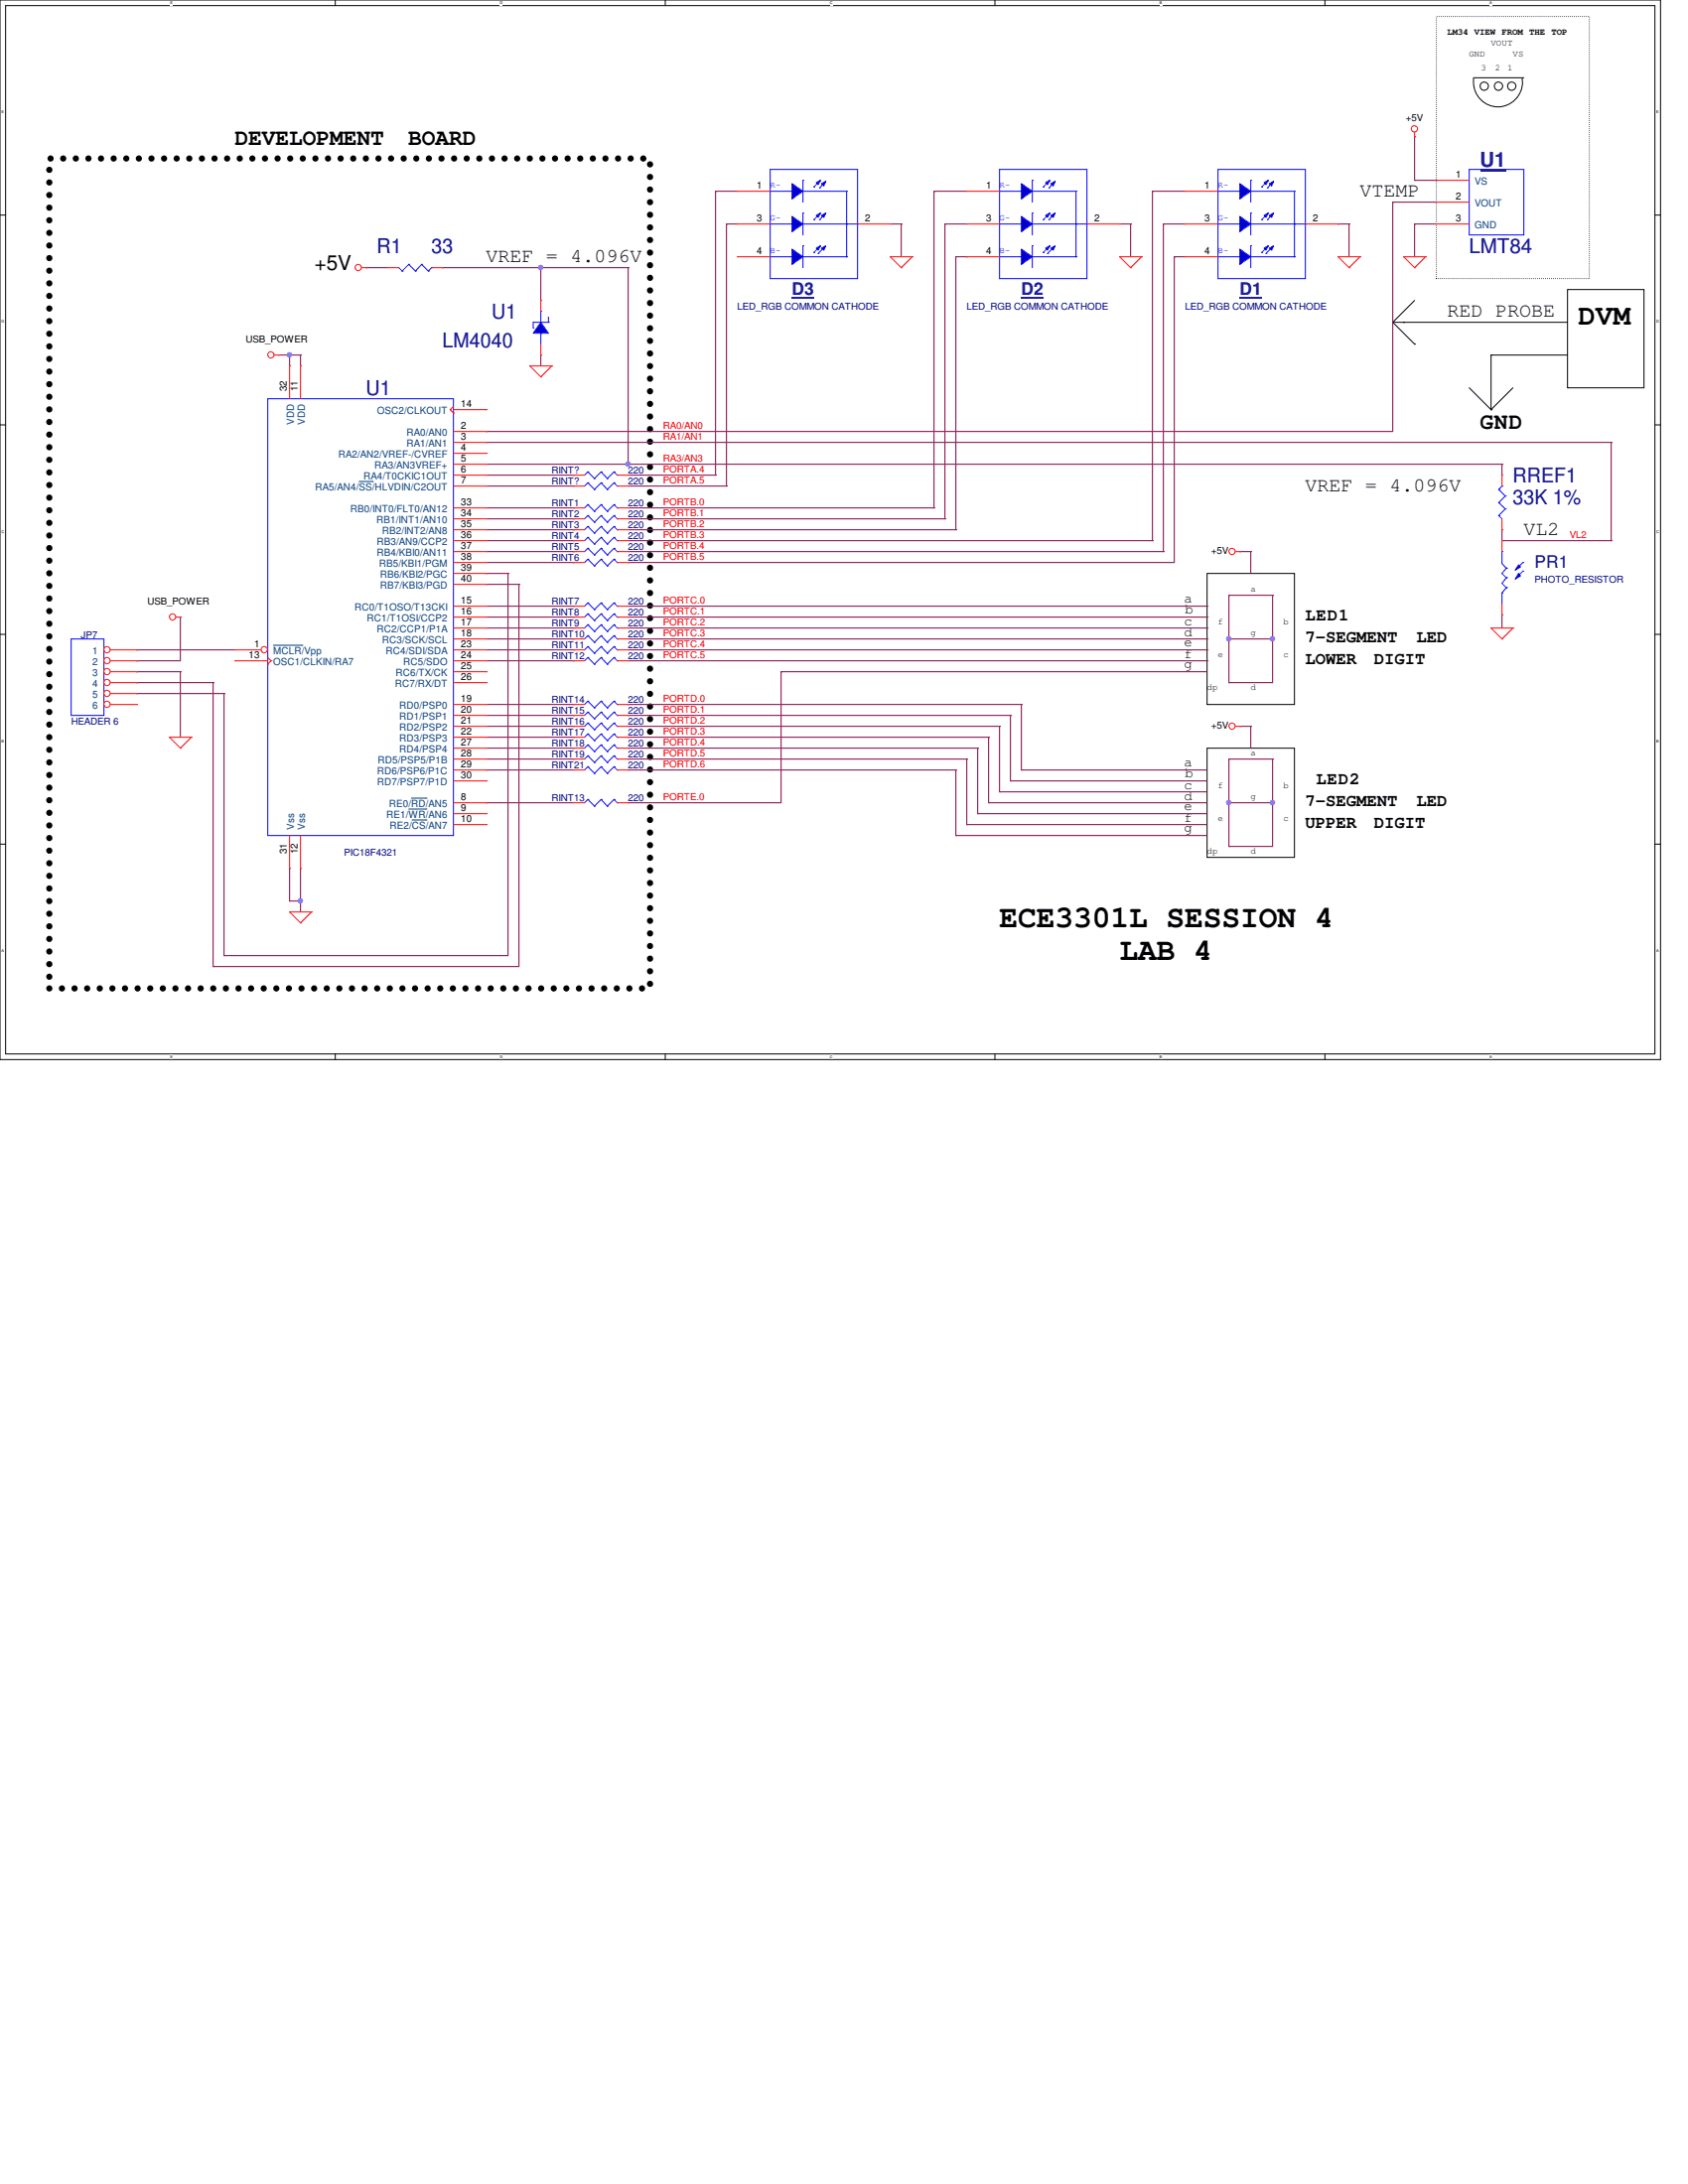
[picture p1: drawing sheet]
<svg xmlns="http://www.w3.org/2000/svg" width="216mm" height="279mm" viewBox="0 0 216 279" stroke-linecap="round" stroke-linejoin="round" font-family="sans-serif">
<path d="M0 0h212.4v135.6h-212.4zM.7 .7h211v134.1h-211z" fill="none" stroke="#000" stroke-width=".13"/>
<g fill="#fff">
<path d="M21.8 .1h.3v.6h-.3z"/>
<path d="M21.8 135h.3v.5h-.3z"/>
</g>
<path d="M42.9 0v.7M42.9 134.8v.8" fill="none" stroke="#000" stroke-width=".13"/>
<g fill="#fff">
<path d="M64 .1h.3v.6h-.3z"/>
<path d="M64 135h.3v.5h-.3z"/>
</g>
<path d="M85.1 0v.7M85.1 134.8v.8" fill="none" stroke="#000" stroke-width=".13"/>
<g fill="#fff">
<path d="M106.2 .1h.3v.6h-.3z"/>
<path d="M106.2 135h.3v.5h-.3z"/>
</g>
<path d="M127.3 0v.7M127.3 134.8v.8" fill="none" stroke="#000" stroke-width=".13"/>
<g fill="#fff">
<path d="M148.3 .1h.3v.6h-.3z"/>
<path d="M148.3 135h.3v.5h-.3z"/>
</g>
<path d="M169.5 0v.7M169.5 134.8v.8" fill="none" stroke="#000" stroke-width=".13"/>
<g fill="#fff">
<path d="M190.5 .1h.3v.6h-.3z"/>
<path d="M190.5 135h.3v.5h-.3z"/>
<path d="M.2 14.1h.3v.5h-.3z"/>
<path d="M211.9 14.1h.3v.5h-.3z"/>
<path d="M.2 40.9h.3v.5h-.3z"/>
<path d="M211.9 40.9h.3v.5h-.3z"/>
</g>
<path d="M0 27.5h.7M211.7 27.5h.7" fill="none" stroke="#000" stroke-width=".13"/>
<g fill="#fff">
<path d="M.2 67.7h.3v.6h-.3z"/>
<path d="M211.9 67.7h.3v.6h-.3z"/>
</g>
<path d="M0 54.4h.7M211.7 54.4h.7" fill="none" stroke="#000" stroke-width=".13"/>
<g fill="#fff">
<path d="M.2 94.5h.3v.6h-.3z"/>
<path d="M211.9 94.5h.3v.6h-.3z"/>
</g>
<path d="M0 81.2h.7M211.7 81.2h.7" fill="none" stroke="#000" stroke-width=".13"/>
<g fill="#fff">
<path d="M.2 121.4h.3v.5h-.3z"/>
<path d="M211.9 121.4h.3v.5h-.3z"/>
</g>
<g fill="none" stroke="#000" stroke-width=".13">
<path d="M188.5 10a3.1 3.1 0 0 0 3.1 3.7 3.1 3.1 0 0 0 3.1-3.7M188.5 9.9h6.3M194.8 9.9h.1M180.9 38.4l-2.8 2.8M200.5 37h9.8v12.6h-9.8zM178.1 41.2h.1M178.1 41.2h22.4M178.1 41.2l2.8 2.8M179.5 41.2h.1M180.9 44h.1M187.9 49.6l2.8 2.8M190.7 45.4h.1"/>
<path d="M190.7 52.4h.1M190.7 45.4h9.8M190.7 45.4v7M193.5 49.6l-2.8 2.8M154.4 73.4h11.2v16.7h-11.2zM154.4 95.7h11.2v14h-11.2zM0 108h.7M211.7 108h.7"/>
<circle cx="189.8" cy="11" r=".54"/>
<circle cx="191.7" cy="11" r=".54"/>
<circle cx="193.4" cy="11" r=".54"/>
</g>
<path d="M183.7 2.1h19.6v33.5h-19.6z" fill="none" stroke="#000" stroke-width=".13" stroke-dasharray="0 .3"/>
<path d="M6.3 20.3h76.8v106.1h-76.8z" fill="none" stroke="#000" stroke-width=".8" stroke-dasharray="0 1.6"/>
<g fill="none" stroke="#800040" stroke-width=".13">
<path d="M180.9 17.5h.1M180.9 17.5v5.6M178.1 25.9h.1M178.1 25.9v29.3h-115.9M178.1 25.9h5.6M180.9 28.7h.1M180.9 23.1h.1M180.9 28.7v4.2M180.9 23.1h2.8M180.9 28.7h2.8M62.2 55.2h.1M62.2 56.6h.1"/>
<path d="M62.2 56.6h143.9M206.1 56.6h.1M206.1 56.6v12.6M80.3 79h74.1M80.3 77.6h74.1M154.4 79h.1M154.4 77.6h.1M157.2 76.2h.1M157.2 76.2h5.6M160 70.6h.1M160 70.6v2.8M192.1 78.7h.1"/>
<path d="M192.1 67.8h.1M192.1 67.8v1.4h14M192.1 78.7v1.6M206.1 69.2h.1M80.3 80.3h74.1M80.3 83.1h74.1M80.3 84.5h74.1M80.3 81.7h74.1M99.9 85.9h.1M99.9 85.9h54.5M154.4 80.3h.1M154.4 83.1h.1"/>
<path d="M154.4 84.5h.1M154.4 81.7h.1M157.2 87.3h.1M157.2 81.7h.1M157.2 81.7h5.6M157.2 81.7v5.6M162.8 81.7h.1M162.8 81.7v5.6h-5.6"/>
</g>
<circle cx="162.7" cy="81.7" r=".29" fill="#f0f"/>
<circle cx="162.7" cy="81.7" r=".29" fill="none" stroke="#f0f" stroke-width=".13"/>
<circle cx="157.2" cy="81.7" r=".29" fill="#f0f"/>
<circle cx="157.2" cy="81.7" r=".29" fill="none" stroke="#f0f" stroke-width=".13"/>
<g fill="none" stroke="#800040" stroke-width=".13">
<path d="M157.2 76.2h.1M157.2 76.2v5.5M162.8 76.2h.1M162.8 76.2v5.5M129.2 99.9h.1M129.2 99.9h25.2M130.6 98.5h.1M130.6 98.5h23.8M157.2 97.1h.1M157.2 97.1h5.6M160 92.9h.1M160 92.9v2.8"/>
<path d="M122.3 106.9h.1M122.3 106.9h32.1M123.7 105.5h.1M123.7 105.5h30.7M125.1 104.1h.1M125.1 104.1h29.3M126.4 102.7h.1M126.4 102.7h28M127.8 101.3h.1M127.8 101.3h26.6M157.2 108.3h.1M157.2 102.7h.1"/>
<path d="M157.2 102.7v5.6M157.2 102.7h5.6M162.8 102.7h.1M162.8 102.7v5.6h-5.6"/>
</g>
<circle cx="162.7" cy="102.7" r=".29" fill="#f0f"/>
<circle cx="162.7" cy="102.7" r=".29" fill="none" stroke="#f0f" stroke-width=".13"/>
<circle cx="157.2" cy="102.7" r=".29" fill="#f0f"/>
<circle cx="157.2" cy="102.7" r=".29" fill="none" stroke="#f0f" stroke-width=".13"/>
<g fill="none" stroke="#800040" stroke-width=".13">
<path d="M35.6 45.4h.1M35.6 45.4h2.8M37 45.4h.1M158.6 70.6h.1M158.6 70.6h1.4M80.3 90.1h.1M80.3 91.5h.1M80.3 92.9h.1M80.3 94.3h.1M80.3 95.7h.1M80.3 97.1h.1M80.3 90.1h50.3"/>
<path d="M80.3 91.5h48.9M80.3 92.9h47.5M80.3 94.3h46.1M80.3 95.7h44.8M80.3 97.1h43.4M122.3 98.5h.1M122.3 98.5v8.4M123.7 97.1h.1M123.7 97.1v8.4M125.1 95.7h.1M125.1 95.7v8.4M126.4 94.3h.1"/>
<path d="M126.4 94.3v8.4M127.8 92.9h.1M127.8 92.9v8.4M129.2 91.5h.1M129.2 91.5v8.4M130.6 90.1h.1M130.6 90.1v8.4M157.2 97.1h.1M157.2 97.1v5.6M158.6 92.9h.1M158.6 92.9h1.4M162.8 97.1h.1"/>
<path d="M162.8 97.1v5.6M37 115.3h.1M37 115.3h1.4M38.4 115.3h.1M38.4 111.1h.1M38.4 111.1v5.6"/>
</g>
<circle cx="38.4" cy="115.2" r=".29" fill="#f0f"/>
<circle cx="38.4" cy="115.2" r=".29" fill="none" stroke="#f0f" stroke-width=".13"/>
<g fill="none" stroke="#800040" stroke-width=".13">
<path d="M37 45.4h.1M37 45.4v1.4M38.4 45.4h.1M38.4 45.4v1.4M23.1 79h.1M23.1 79v5.5h-5.6M62.2 74.8h.1M62.2 73.4h.1M62.2 74.8h4.2M62.2 73.4h2.8M65 73.4h.1M65 73.4v48.9"/>
<path d="M66.4 74.8h.1M66.4 74.8v48.9h-39.1M17.5 84.5h.1M17.5 88.7h.1M17.5 87.3h.1M17.5 83.1h.1M17.5 85.9h.1M17.5 88.7h11.2M17.5 87.3h9.8M17.5 83.1h12.6M17.5 85.9h5.6M23.1 85.9h.1"/>
<path d="M23.1 85.9v8.4M27.3 87.3h.1M27.3 87.3v36.4M28.7 88.7h.1M28.7 88.7v33.6M27.3 123.7h.1"/>
</g>
<circle cx="37" cy="45.4" r=".29" fill="#f0f"/>
<circle cx="37" cy="45.4" r=".29" fill="none" stroke="#f0f" stroke-width=".13"/>
<path d="M46.8 34.2h.1M46.8 34.2h2.8M69.2 34.2h.1M69.2 34.2v4.2M37 111.1h.1M37 111.1v4.2M28.7 122.3h.1M28.7 122.3h36.3" fill="none" stroke="#800040" stroke-width=".13"/>
<circle cx="69.1" cy="34.2" r=".29" fill="#f0f"/>
<circle cx="69.1" cy="34.2" r=".29" fill="none" stroke="#f0f" stroke-width=".13"/>
<g fill="none" stroke="#800040" stroke-width=".13">
<path d="M56.6 34.2h.1M56.6 34.2h23.7M80.3 34.2h.1M80.3 34.2v25.2M119.5 24.5h.1M119.5 24.5v40.5M119.5 24.5h4.2M120.9 28.7h.1M120.9 28.7v37.7M120.9 28.7h2.8M122.3 32.9h.1M122.3 32.9v34.9"/>
<path d="M122.3 32.9h1.4M123.7 32.9h.1M147.4 24.5h.1M147.4 24.5h4.2M147.4 24.5v44.7M148.8 28.7h.1M148.8 28.7h2.8M148.8 28.7v41.9M150.2 32.9h.1M150.2 32.9v39.1h-69.9M150.2 32.9h1.4M62.2 59.4h129.9"/>
<path d="M69.2 45.4h.1M69.2 45.4v1.4M80.3 59.4h.1M192.1 59.4h.1M192.1 59.4v1.4M62.2 77.6h11.2M62.2 79h11.2M62.2 65h11.2M62.2 66.4h11.2M62.2 67.8h11.2M62.2 69.2h11.2M62.2 70.6h11.2"/>
<path d="M62.2 72h11.2M73.4 77.6h.1M73.4 79h.1M73.4 65h.1M73.4 66.4h.1M73.4 67.8h.1M73.4 69.2h.1M73.4 70.6h.1M73.4 72h.1M80.3 72h.1M80.3 65h39.2M80.3 66.4h40.6"/>
<path d="M80.3 67.8h42M80.3 69.2h67.1M80.3 70.6h68.5M119.5 65h.1M120.9 66.4h.1M122.3 67.8h.1M147.4 69.2h.1M148.8 70.6h.1M62.2 90.1h11.2M62.2 91.5h11.2M62.2 92.9h11.2M62.2 94.3h11.2"/>
<path d="M62.2 95.7h11.2M62.2 97.1h11.2M62.2 80.3h11.2M62.2 81.7h11.2M62.2 83.1h11.2M62.2 84.5h11.2M73.4 90.1h.1M73.4 91.5h.1M73.4 92.9h.1M73.4 94.3h.1M73.4 95.7h.1M73.4 97.1h.1"/>
<path d="M73.4 80.3h.1M73.4 81.7h.1M73.4 83.1h.1M73.4 84.5h.1M62.2 102.7h.1M62.2 102.7h11.2"/>
</g>
<circle cx="80.3" cy="59.4" r=".29" fill="#f0f"/>
<circle cx="80.3" cy="59.4" r=".29" fill="none" stroke="#f0f" stroke-width=".13"/>
<g fill="none" stroke="#800040" stroke-width=".13">
<path d="M91.5 24.5h.1M91.5 24.5v36.3M91.5 24.5h2.8M92.9 28.7h.1M92.9 28.7h1.4M92.9 28.7v33.5M113.9 28.7h1.4M115.3 28.7h.1M115.3 28.7v4.2M143.2 28.7h1.4M144.6 28.7h.1M144.6 28.7v4.2"/>
<path d="M171.2 28.7h.1M171.2 28.7h1.4M172.6 28.7h.1M172.6 28.7v4.2M62.2 60.8h11.2M62.2 62.2h11.2M73.4 60.8h.1M73.4 62.2h.1M80.3 60.8h11.2M80.3 62.2h12.6M91.5 60.8h.1M92.9 62.2h.1"/>
<path d="M62.2 98.5h.1M62.2 98.5h11.2M80.3 98.5h.1M80.3 98.5h42M99.9 85.9h.1M99.9 85.9v16.8h-19.6M80.3 102.7h.1"/>
</g>
<g fill="none" stroke="#f00" stroke-width=".13">
<path d="M180.9 17.5h.1M180.9 16.9v.6M46.3 34.2h.5M46.8 34.2h.1M113.9 32.9h.1M113.9 32.9h2.8M113.9 32.9l1.4 1.3M115.3 34.2h.1M116.7 32.9h.1M116.7 32.9l-1.4 1.3M143.2 32.9h.1M143.2 32.9h2.8"/>
<path d="M143.2 32.9l1.4 1.3M144.6 34.2h.1M146 32.9h.1M146 32.9l-1.4 1.3M171.2 32.9h.1M171.2 32.9h2.7M171.2 32.9l1.4 1.3M172.6 34.2h.1M173.9 32.9h.1M173.9 32.9l-1.3 1.3M179.5 32.9h.1M179.5 32.9h2.8"/>
<path d="M179.5 32.9l1.4 1.3M180.9 34.2h.1M182.3 32.9h.1M182.3 32.9l-1.4 1.3M35.1 45.4h.5M35.6 45.4h.1M67.8 46.8h.1M67.8 46.8h2.8M67.8 46.8l1.4 1.4M69.2 48.2h.1M70.6 46.8h.1M70.6 46.8l-1.4 1.4"/>
<path d="M22.5 79h.6M23.1 79h.1M73.4 60.8h.1M73.4 60.8h1.4M79 60.8h1.3M80.3 60.8h.1M158 70.6h.6M158.6 70.6h.1M21.7 94.3h.1M21.7 94.3h2.8M21.7 94.3l1.4 1.4M23.1 95.7h.1"/>
<path d="M24.5 94.3h.1M24.5 94.3l-1.4 1.4M158 92.9h.6M158.6 92.9h.1M190.7 80.3h.1M190.7 80.3h2.8M190.7 80.3l1.4 1.4M192.1 81.7h.1M193.5 80.3h.1M193.5 80.3l-1.4 1.4M37 116.7h.1M37 116.7h2.8"/>
<path d="M37 116.7l1.4 1.4M38.4 118.1h.1M39.8 116.7h.1M39.8 116.7l-1.4 1.4"/>
<circle cx="180.9" cy="16.5" r=".4"/>
<circle cx="45.8" cy="34.2" r=".4"/>
<circle cx="34.6" cy="45.4" r=".4"/>
<circle cx="22.1" cy="78.9" r=".4"/>
<circle cx="157.6" cy="70.5" r=".4"/>
<circle cx="157.6" cy="92.9" r=".4"/>
</g>
<path d="M75.2 60.4h.1M75.2 60.4l-.4 .4M75.2 60.4l.8 .8M76 61.2h.1M76.9 60.4h.1M76.9 60.4l-.9 .8M76.9 60.4l.8 .8M77.7 61.2h.1M78.5 60.4h.1M78.5 60.4l-.8 .8M78.5 60.4l.5 .4M79 60.8h.1" fill="none" stroke="#00f" stroke-width=".13"/>
<path d="M101.3 23.5l1.4 1-1.4 .9z" fill-rule="evenodd" fill="#00f"/>
<path d="M101.3 23.5l1.4 1-1.4 .9z" fill="none" stroke="#00f" stroke-width=".13"/>
<path d="M104.4 23.4l.5-.3-.3 .5z" fill-rule="evenodd" fill="#00f"/>
<path d="M104.1 23.9h.1M104.4 23.4l.5-.3-.3 .5zM104.9 23.1l-.8 .8" fill="none" stroke="#00f" stroke-width=".13"/>
<path d="M105.1 23.5l.5-.3-.2 .6z" fill-rule="evenodd" fill="#00f"/>
<path d="M98.5 24.5h9.8M102.7 23.1h.1M102.7 23.1v2.8M104.1 32.3h.1M104.9 31.5l-.8 .8M105.1 23.5l.5-.3-.2 .6zM108.3 24.5h.1" fill="none" stroke="#00f" stroke-width=".13"/>
<path d="M101.3 27.7l1.4 1-1.4 .9z" fill-rule="evenodd" fill="#00f"/>
<path d="M101.3 27.7l1.4 1-1.4 .9z" fill="none" stroke="#00f" stroke-width=".13"/>
<path d="M101.3 31.9l1.4 1-1.4 .9z" fill-rule="evenodd" fill="#00f"/>
<path d="M98.5 28.7h9.8M98.5 32.9h9.8M101.3 31.9l1.4 1-1.4 .9zM104.6 32.4h.1M104.8 28.1h.1M105.5 31.6l-.9 .8M105.6 27.3l-.8 .8M108.3 28.7h.1M108.3 32.9h.1" fill="none" stroke="#00f" stroke-width=".13"/>
<path d="M104.4 27.6l.5-.3-.3 .5z" fill-rule="evenodd" fill="#00f"/>
<path d="M104.4 27.6l.5-.3-.3 .5z" fill="none" stroke="#00f" stroke-width=".13"/>
<path d="M105.1 27.6l.5-.3-.2 .5z" fill-rule="evenodd" fill="#00f"/>
<path d="M105.1 27.6l.5-.3-.2 .5z" fill="none" stroke="#00f" stroke-width=".13"/>
<path d="M104.4 31.8l.5-.3-.3 .5z" fill-rule="evenodd" fill="#00f"/>
<path d="M104.4 31.8l.5-.3-.3 .5z" fill="none" stroke="#00f" stroke-width=".13"/>
<path d="M105.1 31.8l.5-.3-.2 .5z" fill-rule="evenodd" fill="#00f"/>
<g fill="none" stroke="#00f" stroke-width=".13">
<path d="M98.5 21.7h11.2v13.9h-11.2zM102.7 27.3h.1M102.7 31.5h.1M102.7 27.3v2.8M102.7 31.5v2.7M104.1 28.1h.1M104.8 24h.1M104.9 27.3l-.8 .8M105.1 31.8l.5-.3-.2 .5zM105.6 23.2l-.8 .8M108.3 32.9h.1M108.3 24.5v8.4"/>
<path d="M108.3 28.7h1.4M109.7 28.7h.1M34.2 51h23.8v55.9h-23.8zM75.2 71.5h.1M75.2 67.4h.1M75.2 68.7h.1M75.2 71.5l-.4 .5M75.2 71.5l.8 .9M75.2 67.4l-.4 .4M75.2 67.4l.8 .8M75.2 68.7l-.4 .5M75.2 68.7l.8 .9"/>
<path d="M76 72.4h.1M76 68.2h.1M76 69.6h.1M76.9 71.5h.1M76.9 67.4h.1M76.9 68.7h.1M76.9 71.5l-.9 .9M76.9 71.5l.8 .9M76.9 67.4l-.9 .8M76.9 67.4l.8 .8M76.9 68.7l-.9 .9M76.9 68.7l.8 .9"/>
<path d="M77.7 72.4h.1M77.7 68.2h.1M77.7 69.6h.1M78.5 71.5h.1M78.5 67.4h.1M78.5 68.7h.1M78.5 71.5l-.8 .9M78.5 71.5l.5 .5M78.5 67.4l-.8 .8M78.5 67.4l.5 .4M78.5 68.7l-.8 .9M78.5 68.7l.5 .5"/>
<path d="M79 72h.1M79 67.8h.1M79 69.2h.1M75.2 93.9h.1M75.2 95.3h.1M75.2 92.5h.1M75.2 93.9l-.4 .4M75.2 93.9l.8 .8M75.2 95.3l-.4 .4M75.2 95.3l.8 .8M75.2 92.5l-.4 .4M75.2 92.5l.8 .8"/>
<path d="M76 94.7h.1M76 96.1h.1M76 93.3h.1M76.9 93.9h.1M76.9 95.3h.1M76.9 92.5h.1M76.9 93.9l-.9 .8M76.9 93.9l.8 .8M76.9 95.3l-.9 .8M76.9 95.3l.8 .8M76.9 92.5l-.9 .8M76.9 92.5l.8 .8"/>
<path d="M77.7 94.7h.1M77.7 96.1h.1M77.7 93.3h.1M78.5 93.9h.1M78.5 95.3h.1M78.5 92.5h.1M78.5 93.9l-.8 .8M78.5 93.9l.5 .4M78.5 95.3l-.8 .8M78.5 95.3l.5 .4M78.5 92.5l-.8 .8M78.5 92.5l.5 .4"/>
<path d="M79 94.3h.1M79 95.7h.1M79 92.9h.1M75.2 102.3h.1M75.2 102.3l-.4 .4M75.2 102.3l.8 .8M76 103.1h.1M76.9 102.3h.1M76.9 102.3l-.9 .8M76.9 102.3l.8 .8M77.7 103.1h.1M78.5 102.3h.1"/>
<path d="M78.5 102.3l-.8 .8M78.5 102.3l.5 .4M79 102.7h.1"/>
</g>
<path d="M101.3 38.1h2.8" fill="none" stroke="#000080" stroke-width=".21"/>
<g fill="none" stroke="#f00" stroke-width=".13">
<path d="M94.3 24.5h.1M94.3 28.7h.1M94.3 32.9h.1M94.3 24.5h4.2M94.3 28.7h4.2M94.3 32.9h4.2M109.7 28.7h4.2M113.9 28.7h.1M73.4 72h.1M73.4 67.8h.1M73.4 69.2h.1M73.4 72h1.4"/>
<path d="M73.4 67.8h1.4M73.4 69.2h1.4M79 72h1.3M79 67.8h1.3M79 69.2h1.3M80.3 72h.1M80.3 67.8h.1M80.3 69.2h.1M73.4 94.3h.1M73.4 95.7h.1M73.4 92.9h.1M73.4 94.3h1.4"/>
<path d="M73.4 95.7h1.4M73.4 92.9h1.4M79 94.3h1.3M79 95.7h1.3M79 92.9h1.3M80.3 94.3h.1M80.3 95.7h.1M80.3 92.9h.1M73.4 102.7h.1M73.4 102.7h1.4M79 102.7h1.3M80.3 102.7h.1"/>
</g>
<circle cx="33.8" cy="83.1" r=".4" fill="#fff"/>
<g fill="none" stroke="#f00" stroke-width=".13">
<path d="M37 46.8h.1M37 46.8v4.2M38.4 46.8h.1M38.4 46.8v4.2M57.6 52.4h.1M57.6 52.4l.4 .4M58 52.8h.1M58 55.2h4.2M58 56.6h4.2M58 58h4.2M58 59.4h4.2M58 52l-.4 .4"/>
<path d="M58 52.4h4.2M62.2 55.2h.1M62.2 56.6h.1M62.2 58h.1M62.2 59.4h.1M62.2 52.4h.1M58 60.8h4.2M58 62.2h4.2M58 65h4.2M58 66.4h4.2M58 67.8h4.2M58 69.2h4.2"/>
<path d="M58 70.6h4.2M58 72h4.2M58 73.4h4.2M58 74.8h4.2M58 79h4.2M58 77.6h4.2M62.2 60.8h.1M62.2 62.2h.1M62.2 65h.1M62.2 66.4h.1M62.2 67.8h.1M62.2 69.2h.1"/>
<path d="M62.2 70.6h.1M62.2 72h.1M62.2 73.4h.1M62.2 74.8h.1M62.2 79h.1M62.2 77.6h.1M73.4 70.6h.1M73.4 70.6h1.4M79 70.6h1.3M80.3 70.6h.1M30.1 83.1h.1M30.1 84.5h.1"/>
<path d="M30.1 83.1h3.3M30.1 84.5h4.1M34.2 85h.1M34.2 84.1l.5 .4M34.7 84.5h.1M34.7 84.5l-.5 .5M58 83.1h4.2M58 84.5h4.2M58 90.1h4.2M58 91.5h4.2M58 92.9h4.2M58 94.3h4.2"/>
<path d="M58 95.7h4.2M58 97.1h4.2M58 98.5h4.2M58 99.9h4.2M58 87.3h4.2M58 85.9h4.2M58 81.7h4.2M58 80.3h4.2M62.2 90.1h.1M62.2 91.5h.1M62.2 92.9h.1M62.2 94.3h.1"/>
<path d="M62.2 95.7h.1M62.2 97.1h.1M62.2 98.5h.1M62.2 99.9h.1M62.2 87.3h.1M62.2 85.9h.1M62.2 84.5h.1M62.2 83.1h.1M62.2 81.7h.1M62.2 80.3h.1M37 111.1h.1M37 106.9v4.2"/>
<path d="M38.4 111.1h.1M38.4 106.9v4.2M58 102.7h4.2M58 104.1h4.2M58 105.5h4.2M62.2 102.7h.1M62.2 104.1h.1M62.2 105.5h.1"/>
<circle cx="33.8" cy="83.1" r=".4"/>
</g>
<path d="M45.9 61.6h1.7M47.6 61.6h.1M35 82.6h3.6M38.6 82.6h.1M52.3 103.5h2.2M52.6 102.1h1.9M52.7 104.9h1.8M54.5 102.1h.1M54.5 103.5h.1M54.5 104.9h.1" fill="none" stroke="#004080" stroke-width=".13"/>
<path d="M75.2 70.1h.1M75.2 70.1l-.4 .5M75.2 70.1l.8 .9M76 71h.1M76.9 70.1h.1M76.9 70.1l-.9 .9M76.9 70.1l.8 .9M77.7 71h.1M78.5 70.1h.1M78.5 70.1l-.8 .9M78.5 70.1l.5 .5M79 70.6h.1" fill="none" stroke="#00f" stroke-width=".13"/>
<path d="M158.6 23.5l1.4 1-1.4 .9z" fill-rule="evenodd" fill="#00f"/>
<path d="M158.6 23.5l1.4 1-1.4 .9z" fill="none" stroke="#00f" stroke-width=".13"/>
<path d="M161.7 23.4l.5-.3-.3 .5z" fill-rule="evenodd" fill="#00f"/>
<path d="M161.4 23.9h.1M161.7 23.4l.5-.3-.3 .5zM162.2 23.1l-.8 .8" fill="none" stroke="#00f" stroke-width=".13"/>
<path d="M162.3 23.5l.6-.3-.3 .6z" fill-rule="evenodd" fill="#00f"/>
<path d="M155.8 24.5h9.8M160 23.1h.1M160 23.1v2.8M161.4 32.3h.1M162.2 31.5l-.8 .8M162.3 23.5l.6-.3-.3 .6zM165.6 24.5h.1" fill="none" stroke="#00f" stroke-width=".13"/>
<path d="M158.6 27.7l1.4 1-1.4 .9z" fill-rule="evenodd" fill="#00f"/>
<path d="M158.6 27.7l1.4 1-1.4 .9z" fill="none" stroke="#00f" stroke-width=".13"/>
<path d="M158.6 31.9l1.4 1-1.4 .9z" fill-rule="evenodd" fill="#00f"/>
<path d="M155.8 28.7h9.8M155.8 32.9h9.8M158.6 31.9l1.4 1-1.4 .9zM161.9 32.4h.1M162.1 28.1h.1M162.8 31.6l-.9 .8M162.9 27.3l-.8 .8M165.6 28.7h.1M165.6 32.9h.1" fill="none" stroke="#00f" stroke-width=".13"/>
<path d="M161.7 27.6l.5-.3-.3 .5z" fill-rule="evenodd" fill="#00f"/>
<path d="M161.7 27.6l.5-.3-.3 .5z" fill="none" stroke="#00f" stroke-width=".13"/>
<path d="M162.3 27.6l.6-.3-.3 .5z" fill-rule="evenodd" fill="#00f"/>
<path d="M162.3 27.6l.6-.3-.3 .5z" fill="none" stroke="#00f" stroke-width=".13"/>
<path d="M161.7 31.8l.5-.3-.3 .5z" fill-rule="evenodd" fill="#00f"/>
<path d="M161.7 31.8l.5-.3-.3 .5z" fill="none" stroke="#00f" stroke-width=".13"/>
<path d="M162.3 31.8l.6-.3-.3 .5z" fill-rule="evenodd" fill="#00f"/>
<g fill="none" stroke="#00f" stroke-width=".13">
<path d="M69.2 39.8h.1M69.2 39.8v1.4M155.8 21.7h11.2v13.9h-11.2zM160 27.3h.1M160 31.5h.1M160 27.3v2.8M160 31.5v2.7M161.4 28.1h.1M162.1 24h.1M162.2 27.3l-.8 .8M162.3 31.8l.6-.3-.3 .5zM162.9 23.2l-.8 .8"/>
<path d="M165.6 32.9h.1M165.6 24.5v8.4M165.6 28.7h1.4M167 28.7h.1M68.2 41.2h.1M68.2 42h.1M68.2 41.2h1.9M68.2 41.2v.8M69.2 42.6h.1M69.2 42.6v1.4M70.1 41.2h.1M70.1 40.6v.6"/>
<path d="M75.2 64.6h.1M75.2 79.9h.1M75.2 66h.1M75.2 64.6l-.4 .4M75.2 64.6l.8 .8M75.2 79.9l-.4 .4M75.2 79.9l.8 .9M75.2 66l-.4 .4M75.2 66l.8 .8M76 65.4h.1M76 66.8h.1M76.9 64.6h.1"/>
<path d="M76.9 79.9h.1M76.9 66h.1M76.9 64.6l-.9 .8M76.9 64.6l.8 .8M76.9 79.9l-.9 .9M76.9 79.9l.8 .9M76.9 66l-.9 .8M76.9 66l.8 .8M77.7 65.4h.1M77.7 66.8h.1M78.5 64.6h.1M78.5 79.9h.1"/>
<path d="M78.5 66h.1M78.5 64.6l-.8 .8M78.5 64.6l.5 .4M78.5 79.9l-.8 .9M78.5 79.9l.5 .4M78.5 66l-.8 .8M78.5 66l.5 .4M79 65h.1M79 66.4h.1M75.2 84.1h.1M75.2 98.1h.1M75.2 81.3h.1"/>
<path d="M75.2 89.7h.1M75.2 84.1l-.4 .4M75.2 84.1l.8 .9M75.2 98.1l-.4 .4M75.2 98.1l.8 .8M75.2 81.3l-.4 .4M75.2 81.3l.8 .9M75.2 89.7l-.4 .4M75.2 89.7l.8 .9M76 85h.1M76 80.8h.1M76 98.9h.1"/>
<path d="M76 82.2h.1M76 90.6h.1M76.9 84.1h.1M76.9 98.1h.1M76.9 81.3h.1M76.9 89.7h.1M76.9 84.1l-.9 .9M76.9 84.1l.8 .9M76.9 98.1l-.9 .8M76.9 98.1l.8 .8M76.9 81.3l-.9 .9M76.9 81.3l.8 .9"/>
<path d="M76.9 89.7l-.9 .9M76.9 89.7l.8 .9M77.7 85h.1M77.7 80.8h.1M77.7 98.9h.1M77.7 82.2h.1M77.7 90.6h.1M78.5 84.1h.1M78.5 98.1h.1M78.5 81.3h.1M78.5 89.7h.1M78.5 84.1l-.8 .9"/>
<path d="M78.5 84.1l.5 .4M78.5 98.1l-.8 .8M78.5 98.1l.5 .4M78.5 81.3l-.8 .9M78.5 81.3l.5 .4M78.5 89.7l-.8 .9M78.5 89.7l.5 .4M79 84.5h.1M79 80.3h.1M79 98.5h.1M79 81.7h.1M79 90.1h.1"/>
</g>
<path d="M158.6 38.1h2.8" fill="none" stroke="#000080" stroke-width=".21"/>
<g fill="none" stroke="#f00" stroke-width=".13">
<path d="M151.6 24.5h.1M151.6 28.7h.1M151.6 32.9h.1M151.6 24.5h4.2M151.6 28.7h4.2M151.6 32.9h4.2M167 28.7h4.2M171.2 28.7h.1M73.4 65h.1M73.4 66.4h.1M73.4 65h1.4M73.4 66.4h1.4"/>
<path d="M79 65h1.3M79 66.4h1.3M80.3 65h.1M80.3 66.4h.1M73.4 84.5h.1M73.4 80.3h.1M73.4 98.5h.1M73.4 81.7h.1M73.4 90.1h.1M73.4 84.5h1.4M73.4 80.3h1.4M73.4 98.5h1.4"/>
<path d="M73.4 81.7h1.4M73.4 90.1h1.4M79 84.5h1.3M79 80.3h1.3M79 98.5h1.3M79 81.7h1.3M79 90.1h1.3M80.3 84.5h.1M80.3 80.3h.1M80.3 98.5h.1M80.3 81.7h.1M80.3 90.1h.1"/>
</g>
<path d="M69.2 41.2l.9 1.4h-1.9z" fill-rule="evenodd" fill="#00f"/>
<g fill="none" stroke="#00f" stroke-width=".13">
<path d="M69.2 41.2l.9 1.4h-1.9zM75.2 61.8h.1M75.2 77.1h.1M75.2 61.8l-.4 .4M75.2 61.8l.8 .8M75.2 77.1l-.4 .5M75.2 77.1l.8 .9M76 62.6h.1M76 78h.1M76.9 61.8h.1M76.9 77.1h.1M76.9 61.8l-.9 .8"/>
<path d="M76.9 61.8l.8 .8M76.9 77.1l-.9 .9M76.9 77.1l.8 .9M77.7 62.6h.1M77.7 78h.1M78.5 61.8h.1M78.5 77.1h.1M78.5 61.8l-.8 .8M78.5 61.8l.5 .4M78.5 77.1l-.8 .9M78.5 77.1l.5 .5M79 62.2h.1"/>
<path d="M79 77.6h.1M192.1 75.9h.1M192.1 75.9v1.4M194.8 73.1h.1M194.8 72h.1M194.8 73.1l-.9 .8M194.8 72l-.9 .8M75.2 82.7h.1M75.2 91.1h.1M75.2 82.7l-.4 .4M75.2 82.7l.8 .9M75.2 91.1l-.4 .4"/>
<path d="M75.2 91.1l.8 .8M76 83.6h.1M76 91.9h.1M76.9 82.7h.1M76.9 91.1h.1M76.9 82.7l-.9 .9M76.9 82.7l.8 .9M76.9 91.1l-.9 .8M76.9 91.1l.8 .8M77.7 83.6h.1M77.7 91.9h.1M78.5 82.7h.1"/>
<path d="M78.5 91.1h.1M78.5 82.7l-.8 .9M78.5 82.7l.5 .4M78.5 91.1l-.8 .8M78.5 91.1l.5 .4M79 83.1h.1M79 91.5h.1"/>
</g>
<g fill="none" stroke="#f00" stroke-width=".13">
<path d="M69.2 38.4h.1M69.2 38.4v1.4M69.2 45.4h.1M69.2 44v1.4M73.4 62.2h.1M73.4 77.6h.1M73.4 62.2h1.4M73.4 77.6h1.4M79 62.2h1.3M79 77.6h1.3M80.3 62.2h.1M80.3 77.6h.1"/>
<path d="M73.4 83.1h.1M73.4 91.5h.1M73.4 83.1h1.4M73.4 91.5h1.4M79 83.1h1.3M79 91.5h1.3M80.3 83.1h.1M80.3 91.5h.1"/>
</g>
<path d="M194.2 72.3l.3 .2-.7 .4z" fill="#00f"/>
<path d="M194.2 72.3l.3 .2-.7 .4z" fill="none" stroke="#00f" stroke-width=".13"/>
<path d="M194.2 73.4l.3 .3-.7 .4z" fill="#00f"/>
<g fill="none" stroke="#00f" stroke-width=".13">
<path d="M51 34.2l.4 .5M51.4 34.7h.1M52.3 33.8h.1M52.3 33.8l-.9 .9M52.3 33.8l.8 .9M53.1 34.7h.1M53.9 33.8h.1M53.9 33.8l-.8 .9M53.9 33.8l.9 .9M54.8 34.7h.1M55.2 34.2h.1M55.2 34.2l-.4 .5"/>
<path d="M187.9 21.7h7v8.4h-7zM75.2 78.5h.1M75.2 78.5l-.4 .5M75.2 78.5l.8 .9M76 79.4h.1M76.9 78.5h.1M76.9 78.5l-.9 .9M76.9 78.5l.8 .9M77.7 79.4h.1M78.5 78.5h.1M78.5 78.5l-.8 .9M78.5 78.5l.5 .5"/>
<path d="M79 79h.1M191.7 66h.1M191.7 64.3h.1M191.7 62.6h.1M191.7 66l.4 .4M191.7 64.3l.8 .8M191.7 62.6l.8 .9M192.1 70.6h.1M192.1 62.2h.1M192.1 70.6v1.5l.6 .6M192.1 62.2l-.4 .4M192.5 65.1h.1"/>
<path d="M192.5 63.5h.1M192.5 65.1l-.8 .9M192.5 63.5l-.8 .8M192.7 75.2h.1M192.7 73.9h.1M192.7 72.7h.1M192.7 75.2l-.6 .7M192.7 73.9l-.6 .7 .6 .6M192.7 72.7l-.6 .7 .6 .5M194.2 73.4l.3 .3-.7 .4zM9.1 81.7h4.2v9.8h-4.2zM75.2 96.7h.1"/>
<path d="M75.2 96.7l-.4 .4M75.2 96.7l.8 .8M76 97.5h.1M76.9 96.7h.1M76.9 96.7l-.9 .8M76.9 96.7l.8 .8M77.7 97.5h.1M78.5 96.7h.1M78.5 96.7l-.8 .8M78.5 96.7l.5 .4M79 97.1h.1"/>
</g>
<g fill="none" stroke="#f00" stroke-width=".13">
<path d="M49.6 34.2h.1M49.6 34.2h1.4M55.2 34.2h1.4M56.6 34.2h.1M183.7 23.1h.1M183.7 25.9h.1M183.7 28.7h.1M183.7 23.1h4.2M183.7 25.9h4.2M183.7 28.7h4.2M73.4 79h.1M73.4 79h1.4"/>
<path d="M79 79h1.3M80.3 79h.1M192.1 69.2h.1M192.1 78.7h.1M192.1 67.8h.1M192.1 60.8h.1M192.1 60.8v1.4M192.1 66.4v1.4M192.1 69.2v1.4M192.1 77.3v1.4M73.4 97.1h.1M73.4 97.1h1.4"/>
<path d="M79 97.1h1.3M80.3 97.1h.1"/>
</g>
<path d="M189.3 21.7h3.3" fill="none" stroke="#000080" stroke-width=".3"/>
<circle cx="13.7" cy="83.1" r=".4" fill="#fff"/>
<g fill="none" stroke="#f00" stroke-width=".13">
<path d="M14.1 83.1h3.4M17.5 83.1h.1"/>
<circle cx="13.7" cy="83.1" r=".4"/>
</g>
<circle cx="13.7" cy="84.5" r=".4" fill="#fff"/>
<g fill="none" stroke="#f00" stroke-width=".13">
<path d="M14.1 84.5h3.4M17.5 84.5h.1"/>
<circle cx="13.7" cy="84.5" r=".4"/>
</g>
<circle cx="13.7" cy="85.9" r=".4" fill="#fff"/>
<g fill="none" stroke="#f00" stroke-width=".13">
<path d="M14.1 85.9h3.4M17.5 85.9h.1"/>
<circle cx="13.7" cy="85.9" r=".4"/>
</g>
<circle cx="13.7" cy="87.3" r=".4" fill="#fff"/>
<g fill="none" stroke="#f00" stroke-width=".13">
<path d="M14.1 87.3h3.4M17.5 87.3h.1"/>
<circle cx="13.7" cy="87.3" r=".4"/>
</g>
<circle cx="13.7" cy="88.7" r=".4" fill="#fff"/>
<g fill="none" stroke="#f00" stroke-width=".13">
<path d="M14.1 88.7h3.4M17.5 88.7h.1"/>
<circle cx="13.7" cy="88.7" r=".4"/>
</g>
<circle cx="13.7" cy="90.1" r=".4" fill="#fff"/>
<g fill="none" stroke="#f00" stroke-width=".13">
<path d="M14.1 90.1h3.4M17.5 90.1h.1"/>
<circle cx="13.7" cy="90.1" r=".4"/>
</g>
<path d="M130.6 23.5l1.4 1-1.4 .9z" fill-rule="evenodd" fill="#00f"/>
<path d="M130.6 23.5l1.4 1-1.4 .9z" fill="none" stroke="#00f" stroke-width=".13"/>
<path d="M133.7 23.4l.6-.3-.3 .5z" fill-rule="evenodd" fill="#00f"/>
<path d="M133.4 23.9h.1M133.7 23.4l.6-.3-.3 .5zM134.3 23.1l-.9 .8" fill="none" stroke="#00f" stroke-width=".13"/>
<path d="M134.4 23.5l.6-.3-.3 .6z" fill-rule="evenodd" fill="#00f"/>
<path d="M127.8 24.5h9.8M132 23.1h.1M132 23.1v2.8M133.4 32.3h.1M134.3 31.5l-.9 .8M134.4 23.5l.6-.3-.3 .6zM137.6 24.5h.1" fill="none" stroke="#00f" stroke-width=".13"/>
<path d="M130.6 27.7l1.4 1-1.4 .9z" fill-rule="evenodd" fill="#00f"/>
<path d="M130.6 27.7l1.4 1-1.4 .9z" fill="none" stroke="#00f" stroke-width=".13"/>
<path d="M130.6 31.9l1.4 1-1.4 .9z" fill-rule="evenodd" fill="#00f"/>
<path d="M127.8 28.7h9.8M127.8 32.9h9.8M130.6 31.9l1.4 1-1.4 .9zM134 32.4h.1M134.2 28.1h.1M134.8 31.6l-.8 .8M135 27.3l-.8 .8M137.6 28.7h.1M137.6 32.9h.1" fill="none" stroke="#00f" stroke-width=".13"/>
<path d="M133.7 27.6l.6-.3-.3 .5z" fill-rule="evenodd" fill="#00f"/>
<path d="M133.7 27.6l.6-.3-.3 .5z" fill="none" stroke="#00f" stroke-width=".13"/>
<path d="M134.4 27.6l.6-.3-.3 .5z" fill-rule="evenodd" fill="#00f"/>
<path d="M134.4 27.6l.6-.3-.3 .5z" fill="none" stroke="#00f" stroke-width=".13"/>
<path d="M133.7 31.8l.6-.3-.3 .5z" fill-rule="evenodd" fill="#00f"/>
<path d="M133.7 31.8l.6-.3-.3 .5z" fill="none" stroke="#00f" stroke-width=".13"/>
<path d="M134.4 31.8l.6-.3-.3 .5z" fill-rule="evenodd" fill="#00f"/>
<g fill="none" stroke="#00f" stroke-width=".13">
<path d="M127.8 21.7h11.2v13.9h-11.2zM132 27.3h.1M132 31.5h.1M132 27.3v2.8M132 31.5v2.7M133.4 28.1h.1M134.2 24h.1M134.3 27.3l-.9 .8M134.4 31.8l.6-.3-.3 .5zM135 23.2l-.8 .8M137.6 32.9h.1M137.6 24.5v8.4"/>
<path d="M137.6 28.7h1.4M139 28.7h.1"/>
</g>
<path d="M130.6 38.1h2.9" fill="none" stroke="#000080" stroke-width=".21"/>
<path d="M123.7 24.5h.1M123.7 28.7h.1M123.7 32.9h.1M123.7 24.5h4.1M123.7 28.7h4.1M123.7 32.9h4.1M139 28.7h4.2M143.2 28.7h.1" fill="none" stroke="#f00" stroke-width=".13"/>
<circle cx="162.7" cy="81.7" r=".29" fill="#f0f"/>
<circle cx="162.7" cy="81.7" r=".29" fill="none" stroke="#f0f" stroke-width=".13"/>
<circle cx="157.2" cy="81.7" r=".29" fill="#f0f"/>
<circle cx="157.2" cy="81.7" r=".29" fill="none" stroke="#f0f" stroke-width=".13"/>
<circle cx="162.7" cy="102.7" r=".29" fill="#f0f"/>
<circle cx="162.7" cy="102.7" r=".29" fill="none" stroke="#f0f" stroke-width=".13"/>
<circle cx="157.2" cy="102.7" r=".29" fill="#f0f"/>
<circle cx="157.2" cy="102.7" r=".29" fill="none" stroke="#f0f" stroke-width=".13"/>
<circle cx="38.4" cy="115.2" r=".29" fill="#f0f"/>
<circle cx="38.4" cy="115.2" r=".29" fill="none" stroke="#f0f" stroke-width=".13"/>
<circle cx="37" cy="45.4" r=".29" fill="#f0f"/>
<circle cx="37" cy="45.4" r=".29" fill="none" stroke="#f0f" stroke-width=".13"/>
<circle cx="69.1" cy="34.2" r=".29" fill="#f0f"/>
<circle cx="69.1" cy="34.2" r=".29" fill="none" stroke="#f0f" stroke-width=".13"/>
<circle cx="80.3" cy="59.4" r=".29" fill="#f0f"/>
<circle cx="80.3" cy="59.4" r=".29" fill="none" stroke="#f0f" stroke-width=".13"/>
<g font-size="4">
<text x="127.8" y="118.6">ECE3301L SESSION 4</text>
<text x="143.2" y="122.8">LAB 4</text>
</g>
<text font-size="3.7" x="201.9" y="41.5">DVM</text>
<g font-size="2.9">
<text x="30.1" y="18.5">DEVELOPMENT</text>
<text x="52.2" y="18.5">BOARD</text>
<text x="189.3" y="54.8">GND</text>
</g>
<g font-size="2.6" fill="#000080">
<text x="189.3" y="21.3">U1</text>
<text x="48.2" y="32.4">R1</text>
<text x="55.2" y="32.4">33</text>
<text x="187.9" y="32.4">LMT84</text>
<text x="62.9" y="40.8">U1</text>
<text x="56.6" y="44.5">LM4040</text>
<text x="46.8" y="50.6">U1</text>
<text x="193.5" y="61.8">RREF1</text>
<text x="193.5" y="64.6">33K 1%</text>
</g>
<text font-size="2.6" x="40.3" y="34.5">+5V</text>
<g font-size="2.5">
<text x="173.9" y="25.1">VTEMP</text>
<text x="62.2" y="33.5">VREF = 4.096V</text>
<text x="185.1" y="40.5">RED PROBE</text>
<text x="167" y="62.9">VREF = 4.096V</text>
<text x="194.9" y="68.5">VL2</text>
</g>
<g font-size="2.2" fill="#000080">
<text x="101.3" y="37.7">D3</text>
<text x="130.6" y="37.7">D2</text>
<text x="158.6" y="37.7">D1</text>
<text x="196.3" y="72.6">PR1</text>
</g>
<g font-size="2.2">
<text x="167" y="82.2">7-SEGMENT</text>
<text x="167" y="79.4">LED1</text>
<text x="181.2" y="82.2">LED</text>
<text x="167" y="85">LOWER</text>
<text x="175.8" y="85">DIGIT</text>
<text x="168.4" y="100.3">LED2</text>
<text x="167" y="103.1">7-SEGMENT</text>
<text x="167" y="105.9">UPPER</text>
<text x="175.8" y="105.9">DIGIT</text>
<text x="181.2" y="103.1">LED</text>
</g>
<g font-size="1.8">
<text x="151.5" y="77.1">a</text>
<text x="151.5" y="81.4">d</text>
<text x="151.5" y="80.1">c</text>
<text x="151.5" y="82.7">e</text>
<text x="151.6" y="78.5">b</text>
<text x="151.5" y="85.5">g</text>
<text x="151.5" y="84.2">f</text>
<text x="151.5" y="101">c</text>
<text x="151.5" y="98.1">a</text>
<text x="151.6" y="99.5">b</text>
<text x="151.5" y="102.4">d</text>
<text x="151.5" y="106.5">g</text>
<text x="151.5" y="105.2">f</text>
<text x="151.5" y="103.7">e</text>
</g>
<g font-size="1.3">
<text x="186.2" y="22.7">1</text>
<text x="96.8" y="24.1">1</text>
<text x="96.8" y="28.3">3</text>
<text x="110.7" y="28.3">2</text>
<text x="126.2" y="24.1">1</text>
<text x="126.2" y="28.3">3</text>
<text x="140" y="28.3">2</text>
<text x="154.1" y="24.1">1</text>
<text x="154.1" y="28.3">3</text>
<text x="167.9" y="28.3">2</text>
<text x="186.2" y="25.5">2</text>
<text x="186.2" y="28.3">3</text>
<text x="96.8" y="32.5">4</text>
<text x="126.2" y="32.5">4</text>
<text x="154.1" y="32.5">4</text>
<text x="36.7" y="50" transform="rotate(-90 36.7 50)">32</text>
<text x="38.1" y="50" transform="rotate(-90 38.1 50)">11</text>
<text x="59" y="52.1">14</text>
<text x="59" y="54.9">2</text>
<text x="59" y="56.3">3</text>
<text x="59" y="57.7">4</text>
<text x="59" y="59.1">5</text>
<text x="59" y="60.5">6</text>
<text x="59" y="61.8">7</text>
<text x="59" y="64.6">33</text>
<text x="59" y="66">34</text>
<text x="59" y="67.4">35</text>
<text x="59" y="68.8">36</text>
<text x="59" y="70.2">37</text>
<text x="59" y="71.6">38</text>
<text x="59" y="73">39</text>
<text x="59" y="74.4">40</text>
<text x="59" y="77.2">15</text>
<text x="32.6" y="82.8">1</text>
<text x="59" y="82.8">23</text>
<text x="59" y="81.4">18</text>
<text x="59" y="80">17</text>
<text x="59" y="78.6">16</text>
<text x="31.8" y="84.2">13</text>
<text x="59" y="89.8">19</text>
<text x="59" y="87">26</text>
<text x="59" y="85.6">25</text>
<text x="59" y="84.2">24</text>
<text x="59" y="91.2">20</text>
<text x="59" y="92.6">21</text>
<text x="59" y="94">22</text>
<text x="59" y="95.4">27</text>
<text x="59" y="96.8">28</text>
<text x="59" y="98.2">29</text>
<text x="59" y="99.6">30</text>
<text x="59" y="102.4">8</text>
<text x="59" y="103.8">9</text>
<text x="59" y="105.2">10</text>
<text x="36.7" y="109.2" transform="rotate(-90 36.7 109.2)">31</text>
<text x="38.1" y="109.2" transform="rotate(-90 38.1 109.2)">12</text>
</g>
<g font-size="1.3" fill="#004080">
<text x="188.6" y="23.7">VS</text>
<text x="188.6" y="26.5">VOUT</text>
<text x="188.6" y="29.3">GND</text>
<text x="48.3" y="53">OSC2/CLKOUT</text>
<text x="37.6" y="54.4" transform="rotate(-90 37.6 54.4)">VDD</text>
<text x="39" y="54.4" transform="rotate(-90 39 54.4)">VDD</text>
<text x="43.3" y="58.6">RA2/AN2/VREF-/CVREF</text>
<text x="47.9" y="60">RA3/AN3VREF+</text>
<text x="52" y="55.8">RA0/AN0</text>
<text x="52" y="57.2">RA1/AN1</text>
<text x="40.3" y="62.8">RA5/AN4/SS/HLVDIN/C2OUT</text>
<text x="44.8" y="65.6">RB0/INT0/FLT0/AN12</text>
<text x="46.5" y="61.4">RA4/T0CKIC1OUT</text>
<text x="48.2" y="67">RB1/INT1/AN10</text>
<text x="48.2" y="69.8">RB3/AN9/CCP2</text>
<text x="48.2" y="71.2">RB4/KBI0/AN11</text>
<text x="48.9" y="68.4">RB2/INT2/AN8</text>
<text x="48.5" y="72.6">RB5/KBI1/PGM</text>
<text x="48.6" y="74">RB6/KBI2/PGC</text>
<text x="48.6" y="75.4">RB7/KBI3/PGD</text>
<text x="11.9" y="83.7">1</text>
<text x="35" y="83.7">MCLR/Vpp</text>
<text x="45.4" y="78.1">RC0/T1OSO/T13CKI</text>
<text x="46.9" y="79.5">RC1/T1OSI/CCP2</text>
<text x="48.2" y="80.9">RC2/CCP1/P1A</text>
<text x="48.9" y="82.3">RC3/SCK/SCL</text>
<text x="49.4" y="83.7">RC4/SDI/SDA</text>
<text x="11.9" y="85.1">2</text>
<text x="11.9" y="86.5">3</text>
<text x="11.9" y="87.9">4</text>
<text x="11.9" y="89.3">5</text>
<text x="35" y="85.1">OSC1/CLKIN/RA7</text>
<text x="50.5" y="87.9">RC7/RX/DT</text>
<text x="50.6" y="86.5">RC6/TX/CK</text>
<text x="51.6" y="85.1">RC5/SDO</text>
<text x="11.9" y="90.7">6</text>
<text x="51.1" y="90.7">RD0/PSP0</text>
<text x="51.1" y="92.1">RD1/PSP1</text>
<text x="51.1" y="93.5">RD2/PSP2</text>
<text x="51.1" y="94.9">RD3/PSP3</text>
<text x="48.3" y="99.1">RD6/PSP6/P1C</text>
<text x="48.3" y="100.5">RD7/PSP7/P1D</text>
<text x="48.3" y="97.7">RD5/PSP5/P1B</text>
<text x="51.1" y="96.3">RD4/PSP4</text>
<text x="37.6" y="106.2" transform="rotate(-90 37.6 106.2)">Vss</text>
<text x="39" y="106.2" transform="rotate(-90 39 106.2)">Vss</text>
<text x="49.4" y="104.7">RE1/WR/AN6</text>
<text x="49.8" y="103.3">RE0/RD/AN5</text>
<text x="49.9" y="106.1">RE2/CS/AN7</text>
</g>
<g font-size="1.2">
<text x="179.8" y="15.5">+5V</text>
<text x="31.5" y="43.8">USB_POWER</text>
<text x="154.9" y="70.9">+5V</text>
<text x="18.9" y="77.3">USB_POWER</text>
<text x="154.9" y="93.2">+5V</text>
</g>
<g font-size="1.2" fill="#000080">
<text x="94.3" y="39.6">LED_RGB COMMON CATHODE</text>
<text x="123.7" y="39.6">LED_RGB COMMON CATHODE</text>
<text x="151.6" y="39.6">LED_RGB COMMON CATHODE</text>
<text x="70.6" y="60.5">RINT?</text>
<text x="70.6" y="64.7">RINT1</text>
<text x="70.6" y="61.9">RINT?</text>
<text x="80.3" y="60.5">220</text>
<text x="80.3" y="64.7">220</text>
<text x="80.3" y="61.9">220</text>
<text x="70.6" y="71.7">RINT6</text>
<text x="70.6" y="67.5">RINT3</text>
<text x="70.6" y="68.9">RINT4</text>
<text x="70.6" y="70.3">RINT5</text>
<text x="70.6" y="66.1">RINT2</text>
<text x="80.3" y="71.7">220</text>
<text x="80.3" y="67.5">220</text>
<text x="80.3" y="68.9">220</text>
<text x="80.3" y="70.3">220</text>
<text x="80.3" y="66.1">220</text>
<text x="70.6" y="77.3">RINT7</text>
<text x="80.3" y="77.3">220</text>
<text x="196.3" y="74.5">PHOTO_RESISTOR</text>
<text x="10.4" y="81.6">JP7</text>
<text x="70.6" y="80.1">RINT9</text>
<text x="70.6" y="81.5">RINT10</text>
<text x="70.6" y="82.9">RINT11</text>
<text x="70.6" y="78.7">RINT8</text>
<text x="80.3" y="80.1">220</text>
<text x="80.3" y="81.5">220</text>
<text x="80.3" y="82.9">220</text>
<text x="80.3" y="78.7">220</text>
<text x="70.6" y="84.3">RINT12</text>
<text x="70.6" y="89.9">RINT14</text>
<text x="80.3" y="84.3">220</text>
<text x="80.3" y="89.9">220</text>
<text x="9.1" y="92.7">HEADER 6</text>
<text x="70.6" y="94.1">RINT17</text>
<text x="70.6" y="95.5">RINT18</text>
<text x="70.6" y="92.7">RINT16</text>
<text x="70.6" y="91.3">RINT15</text>
<text x="80.3" y="94.1">220</text>
<text x="80.3" y="95.5">220</text>
<text x="80.3" y="92.7">220</text>
<text x="80.3" y="91.3">220</text>
<text x="70.6" y="98.3">RINT21</text>
<text x="70.6" y="96.9">RINT19</text>
<text x="80.3" y="98.3">220</text>
<text x="80.3" y="96.9">220</text>
<text x="70.6" y="102.4">RINT13</text>
<text x="80.3" y="102.4">220</text>
<text x="44" y="109.4">PIC18F4321</text>
</g>
<g font-size="1.2" fill="#f00">
<text x="84.8" y="54.9">RA0/AN0</text>
<text x="84.8" y="56.3">RA1/AN1</text>
<text x="84.8" y="59.1">RA3/AN3</text>
<text x="84.8" y="64.7">PORTB.0</text>
<text x="84.8" y="60.5">PORTA.4</text>
<text x="84.8" y="61.9">PORTA.5</text>
<text x="84.8" y="66.1">PORTB.1</text>
<text x="84.8" y="67.5">PORTB.2</text>
<text x="84.8" y="68.9">PORTB.3</text>
<text x="84.8" y="70.3">PORTB.4</text>
<text x="84.8" y="71.7">PORTB.5</text>
<text x="200.8" y="68.9">VL2</text>
<text x="84.8" y="77.3">PORTC.0</text>
<text x="84.8" y="80.1">PORTC.2</text>
<text x="84.8" y="78.7">PORTC.1</text>
<text x="84.8" y="82.8">PORTC.4</text>
<text x="84.8" y="81.4">PORTC.3</text>
<text x="84.8" y="84.2">PORTC.5</text>
<text x="84.8" y="89.8">PORTD.0</text>
<text x="84.8" y="91.2">PORTD.1</text>
<text x="84.8" y="92.6">PORTD.2</text>
<text x="84.8" y="94">PORTD.3</text>
<text x="84.8" y="95.4">PORTD.4</text>
<text x="84.8" y="96.8">PORTD.5</text>
<text x="84.8" y="98.2">PORTD.6</text>
<text x="84.8" y="102.4">PORTE.0</text>
</g>
<g font-size="1.1">
<text x="185.1" y="4.5">LM34 VIEW FROM THE TOP</text>
<text x="190.7" y="5.9">VOUT</text>
<text x="187.9" y="7.3">GND</text>
<text x="189.4" y="9">3</text>
<text x="191.3" y="9">2</text>
<text x="192.8" y="9">1</text>
<text x="193.5" y="7.3">VS</text>
<text x="160" y="75.7">a</text>
<text x="155.8" y="79.9">f</text>
<text x="160" y="81.3">g</text>
<text x="164.2" y="79.9">b</text>
<text x="154.4" y="88.3">dp</text>
<text x="155.8" y="84.1">e</text>
<text x="160" y="88.3">d</text>
<text x="164.2" y="84.1">c</text>
<text x="155.8" y="100.9">f</text>
<text x="160" y="96.7">a</text>
<text x="164.2" y="100.9">b</text>
<text x="155.8" y="105.1">e</text>
<text x="160" y="102.3">g</text>
<text x="164.2" y="105.1">c</text>
<text x="154.4" y="109.3">dp</text>
<text x="160" y="109.3">d</text>
</g>
<g font-size="1.1" fill="#00f">
<text x="98.5" y="24">R-</text>
<text x="98.5" y="28.2">G-</text>
<text x="127.8" y="24">R-</text>
<text x="127.8" y="28.2">G-</text>
<text x="155.8" y="24">R-</text>
<text x="155.8" y="28.2">G-</text>
<text x="98.5" y="32.4">B-</text>
<text x="127.8" y="32.4">B-</text>
<text x="155.8" y="32.4">B-</text>
</g>
<g font-size=".5">
<text x="21.8" y=".6">E</text>
<text x="64" y=".6">D</text>
<text x="106.2" y=".6">C</text>
<text x="148.3" y=".6">B</text>
<text x="190.5" y=".6">A</text>
<text x=".2" y="14.5">E</text>
<text x="211.9" y="14.5">E</text>
<text x=".2" y="41.3">D</text>
<text x="211.9" y="41.3">D</text>
<text x=".2" y="68.2">C</text>
<text x="211.9" y="68.2">C</text>
<text x=".2" y="95">B</text>
<text x="211.9" y="95">B</text>
<text x=".2" y="121.8">A</text>
<text x="211.9" y="121.8">A</text>
<text x="21.8" y="135.4">E</text>
<text x="64" y="135.4">D</text>
<text x="106.2" y="135.4">C</text>
<text x="148.3" y="135.4">B</text>
<text x="190.5" y="135.4">A</text>
</g>
</svg>
